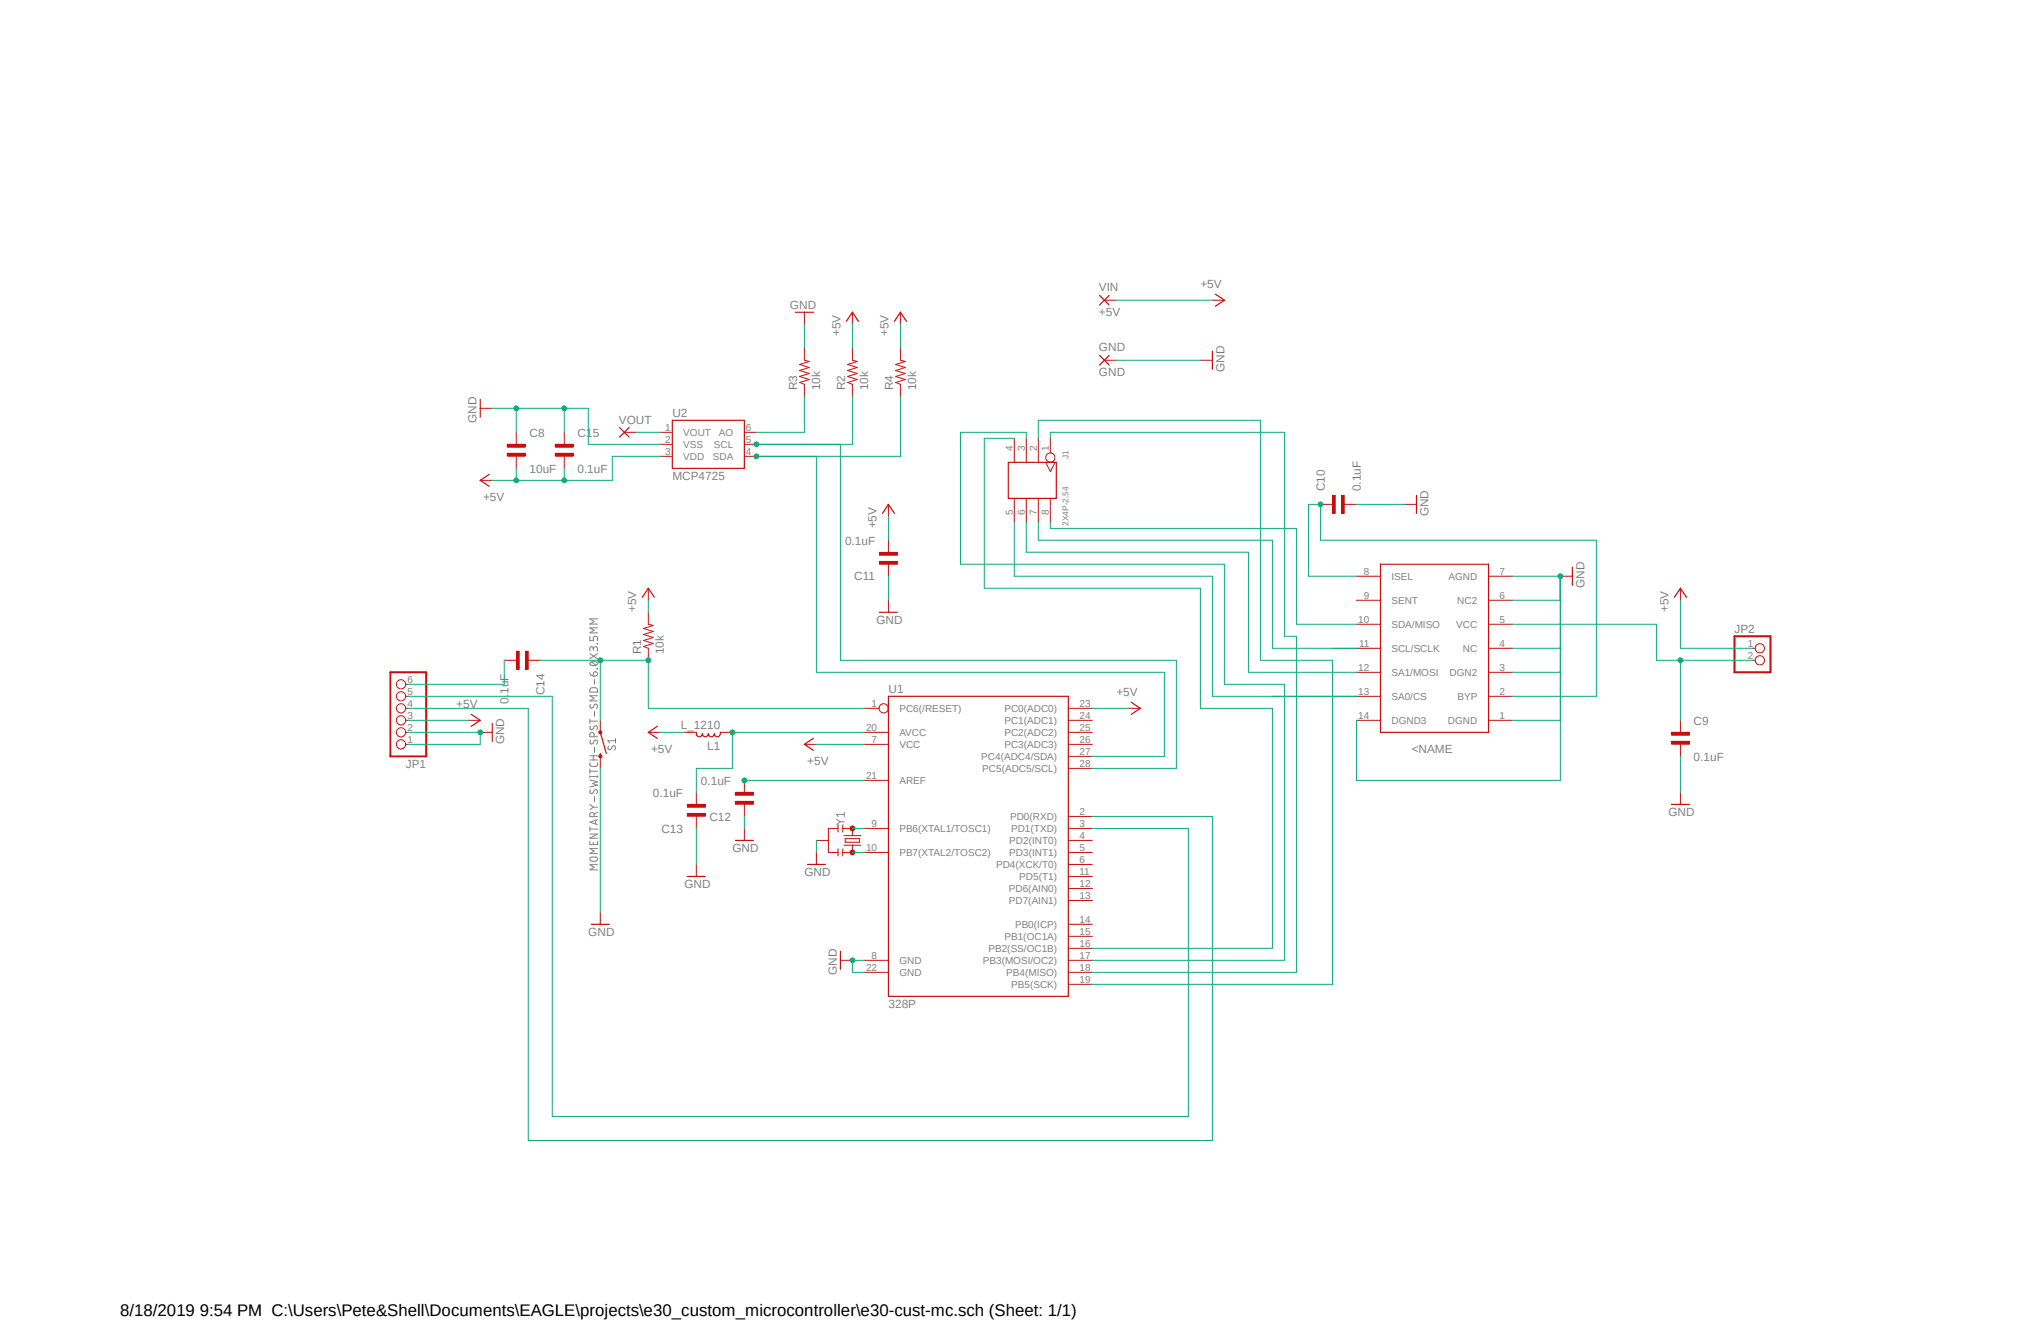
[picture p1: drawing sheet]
<svg xmlns="http://www.w3.org/2000/svg" width="432mm" height="279mm" viewBox="0 0 432 279" stroke-linecap="round" stroke-linejoin="round" font-family="sans-serif">
<path d="M81.5 58.4l294.2 182.9M375.7 58.4l-294.2 182.9" fill="none" stroke="#fff" stroke-width=".21"/>
<g fill="none" stroke="#808080" stroke-width=".21">
<path d="M124.8 134.6v.9h.7v-.5a.45 .45 0 0 1 .5-.4 .45 .45 0 0 1 .4 .4v.5M124.8 138.3l1.6 1M125.1 140l1 .7M125.5 137.2a.45 .45 0 0 1 .5-.4 .45 .45 0 0 1 .4 .4v.5M125.5 137.5v-.6a.37 .37 0 0 0-.4-.1 .37 .37 0 0 0-.3 .4v.5M126.3 136.1l.1 .1zM126.4 138.3l-1.6 1M126.4 132.8h-1.6l.9 .5-.9 .6h1.6M126.4 130.9h-1.6l.9 .5-.9 .6h1.6M124.8 142.3a.72 .72 0 0 0 .7 .7M124.8 152.1v.9M124.8 159.9h1.6"/>
<path d="M124.8 152.5h1.6M124.8 145.7l.5-.2h.9l.2 .2v.7h-1.6zM124.8 140.2l.8-.3a.58 .58 0 0 1 .8 .6l-.8 .3a.58 .58 0 0 1-.8-.6zM124.9 156.6l-.1 .6a.38 .38 0 0 0 .7 0l.2-.5a.37 .37 0 0 1 .4-.2 .37 .37 0 0 1 .3 .4l-.2 .5M124.9 153.6l-.1 .6a.38 .38 0 0 0 .7 0l.2-.5a.37 .37 0 0 1 .4-.2 .37 .37 0 0 1 .3 .3l-.2 .6M124.9 149l-.1 .2a.38 .38 0 0 0 .1 .5 .38 .38 0 0 0 .6-.1l.2-.5a.37 .37 0 0 1 .4-.2 .37 .37 0 0 1 .3 .4l-.2 .5M125.5 159.9v.8M125.6 142.3a.46 .46 0 0 1 .7 0 .46 .46 0 0 1-.3 .7h-.5zM125.7 155.8l-.1-.6a.46 .46 0 0 0-.5-.2 .46 .46 0 0 0-.3 .4v.4h1.6M125.8 143.7v1M125.8 150.5v1M125.8 158v1.1"/>
<path d="M126.3 141.4l.1 .1zM126.4 147.2h-1.6l.9 .5-.9 .6h1.6M128.7 157.8v.6a.38 .38 0 0 0 .6 0l.2-.5a.37 .37 0 0 1 .5-.2 .37 .37 0 0 1 .2 .4l-.2 .5M130.2 156.7h-1.6l.3 .4M130.2 156.2v.9M124.8 161.4v.5l.3 .2h1.1l.2-.7M124.8 177.9v.7h1.6v-.7M124.8 162.6v1M124.8 164.1v.3M124.8 174.9v.9M124.8 176.4h1.6l-1.6 .9h1.6M124.8 175.3h1.6"/>
<path d="M124.8 170.2l.8 .5M124.8 165l1.6 .4-1.1 .3 1.1 .4-1.6 .4M124.8 164.3h1.6M124.8 163.1h1.6M124.8 160.7h1.6M124.9 167.1l-.1 .2a.39 .39 0 0 0 .1 .4 .39 .39 0 0 0 .4 .1l.6-.8a.34 .34 0 0 1 .5 .3l-.2 .6M125.5 178.1v.5M125.6 170.7l-.8 .5M125.6 170.7h.8M125.7 172.7l-.1-.7a.46 .46 0 0 0-.5-.2 .46 .46 0 0 0-.3 .5v.4h1.6M125.8 168.5v1.1M126 173.5v.8"/>
<path d="M126.4 179.5h-1.6l.9 .5-.9 .5h1.6M126.4 164.1v.3M126.4 173.4l-1.6 .5 1.6 .5M126.4 171.8l-.7 .4M177 173.3l.8 .5M177.8 173.8l-.8 .6M177.8 173.8h.8M178.6 172.3h-1.6l.3 .4M178.6 171.8v.9M124.8 181.5a1.25 1.25 0 0 1 1.6 0v.4l-.2 .2a1.29 1.29 0 0 1-1.4-.2zM126.4 182.9h-1.6l.9 .5-.9 .6h1.6"/>
</g>
<path d="M186.7 108.6l1.3-1.9 1.2 1.9M135.9 126.3l1.3-1.9 1.2 1.9M186.1 129.5h3.8M172.1 156.2l-1.9 1.2 1.9 1.3M188 147.3h38v63.4h-38zM155.6 177.8h3.8M170.8 182.8h3.8M177.8 201.2v3.8" fill="none" stroke="#c90d0c" stroke-width=".25"/>
<g fill="none" stroke="#c90d0c" stroke-width=".21">
<path d="M188 106.7v2.5M137.2 124.4v2.6M188 127v2.5M170.2 157.4h2.5M182.9 157.4h5.1M182.9 154.9h5.1M182.9 149.8h3.1M226 157.4h5.1M226 154.9h5.1M226 160h5.1M226 152.4h5.1M226 149.8h5.1"/>
<path d="M157.5 175.2v2.6M172.7 177.8h2.6M177.3 175.2h-2v5.1h2M177.3 174.5v1.5M177.3 179.5v1.6M178.3 175.2h2v1.5M178.3 174.5v1.5M178.3 179.5v1.6M178.6 178.8h3.5M178.6 176.7h3.5M178.8 177.4h3.1v.7h-3.1zM180.3 178.8v1.5h-2"/>
<path d="M182.9 175.2h5.1M182.9 165.1h5.1M226 175.2h5.1M226 177.8h5.1M226 172.7h5.1M226 162.5h5.1M172.7 180.3v2.5M182.9 180.3h5.1M226 180.3h5.1M226 198h5.1M226 195.5h5.1M226 190.5h5.1"/>
<path d="M226 187.9h5.1M226 185.4h5.1M226 182.8h5.1M177.8 203.1h2.5M182.9 203.1h5.1M182.9 205.7h5.1M226 208.2h5.1M226 203.1h5.1M226 205.7h5.1M226 200.6h5.1"/>
<circle cx="186.9" cy="149.8" r=".98"/>
</g>
<circle cx="180.3" cy="175.2" r=".51" fill="#c90d0c"/>
<circle cx="180.3" cy="175.2" r=".51" fill="none" stroke="#c90d0c" stroke-width=".21"/>
<circle cx="180.3" cy="180.3" r=".51" fill="#c90d0c"/>
<g fill="none" stroke="#c90d0c" stroke-width=".21">
<path d="M137.2 129.5v2.5l1 .3-2.1 .6 2.1 .7-2.1 .6 2.1 .6-2.1 .7 2.1 .6-2.1 .6 1.1 .4v2.6"/>
<circle cx="180.3" cy="180.3" r=".51"/>
</g>
<path d="M127 159.3v.7M127 154.9l1.3 4.4" fill="none" stroke="#c90d0c" stroke-width=".25"/>
<path d="M126.8 154.6h.5v.5l-.3 .1-.2-.1-.1-.2z" fill-rule="evenodd" fill="#c90d0c"/>
<path d="M126.8 154.6h.5v.5l-.3 .1-.2-.1-.1-.2z" fill="none" stroke="#c90d0c" stroke-width=".21"/>
<path d="M126.8 159.7h.5v.5l-.3 .1-.2-.1-.1-.2z" fill-rule="evenodd" fill="#c90d0c"/>
<g fill="none" stroke="#c90d0c" stroke-width=".21">
<path d="M170.2 73.7v2.5l1 .3-2 .6 2 .6-2 .7 2 .6-2 .6 2 .7-2 .6 1 .4v2.5M170.2 66v2.6M180.3 73.7v2.5l1.1 .3-2.1 .6 2.1 .6-2.1 .7 2.1 .6-2.1 .6 2.1 .7-2.1 .6 1 .4v2.5M180.3 66v2.6M190.5 73.7v2.5l1 .3-2 .6 2 .6-2 .7 2 .6-2 .6 2 .7-2 .6 1 .4v2.5M190.5 66v2.6M233.6 63.5h2.6M233.6 76.2h2.6M254 76.2h2.5M256.5 63.5h2.5M101.6 86.4h2.5M109.2 91.4v2.6"/>
<path d="M109.2 96.5v2.6M132.1 91.4h2.5M139.7 91.4h2.5M139.7 94h2.5M139.7 96.5h2.5M157.5 91.4h2.5M157.5 94h2.5M157.5 96.5h2.5M101.6 101.6h2.5M297.1 106.7h2.6M287 137.1h5.1M287 132h5.1"/>
<path d="M287 127h5.1M287 121.9h5.1M314.9 137.1h5.1M314.9 132h5.1M314.9 127h5.1M314.9 121.9h5.1M330.1 121.9h2.6M355.5 124.4v2.6M85.8 157.4h.6M85.8 154.9h.6M85.8 152.4h.6M85.8 149.8h.6"/>
<path d="M85.8 147.3h.6M85.8 144.7h.6M99.1 152.4h2.5M101.6 154.9h2.5M126.8 159.7h.5v.5l-.3 .1-.2-.1-.1-.2zM127 152.4v2.5M127 160v2.5M137.2 154.9h2.5M144.8 154.9h2.5M152.4 154.9h2.5M238.7 149.8h2.6M287 152.4h5.1"/>
<path d="M287 147.3h5.1M287 142.2h5.1M314.9 152.4h5.1M314.9 147.3h5.1M314.9 142.2h5.1M355.5 167.6v2.5M127 193v2.5M147.3 182.8v2.6"/>
<circle cx="84.8" cy="152.4" r=".98"/>
<circle cx="84.8" cy="144.7" r=".98"/>
<circle cx="84.8" cy="157.4" r=".98"/>
<circle cx="84.8" cy="149.8" r=".98"/>
<circle cx="84.8" cy="154.9" r=".98"/>
<circle cx="84.8" cy="147.3" r=".98"/>
</g>
<g fill="none" stroke="#c90d0c" stroke-width=".25">
<path d="M168.3 66h3.8M179.1 67.9l1.2-1.9 1.3 1.9M189.2 67.9l1.3-1.9 1.3 1.9M232.6 62.5l2.1 2M232.6 75.2l2.1 2M234.7 62.5l-2.1 2M234.7 75.2l-2.1 2M256.5 74.3v3.8M257.1 62.2l1.9 1.3-1.9 1.3M101.6 84.5v3.8M131.1 90.4l2 2.1M133.1 90.4l-2 2.1"/>
<path d="M142.2 88.9h15.3v10.2h-15.3zM103.5 100.3l-1.9 1.3 1.9 1.3M292.1 119.3h22.8v35.6h-22.8zM299.7 104.8v3.8M332.7 120v3.8M354.2 126.3l1.3-1.9 1.3 1.9M99.7 151.1l1.9 1.3-1.9 1.2M104.1 153v3.8M139.1 153.6l-1.9 1.3 1.9 1.3M147.3 154.9a.66 .66 0 0 0 .5 .9 .66 .66 0 0 0 .8-.6 .64 .64 0 0 0 .6 .6 .64 .64 0 0 0 .7-.6 .64 .64 0 0 0 .6 .6 .64 .64 0 0 0 .6-.6 .66 .66 0 0 0 .8 .6 .66 .66 0 0 0 .5-.9M239.4 148.5l1.9 1.3-1.9 1.3M353.6 170.1h3.8"/>
<path d="M125.1 195.5h3.8M145.4 185.4h3.8"/>
</g>
<path d="M82.6 142.2h7.6v17.8h-7.6z" fill="none" stroke="#c90d0c" stroke-width=".42"/>
<path d="M107.3 94h3.8v.6h-3.8z" fill-rule="evenodd" fill="#c90d0c"/>
<path d="M107.3 94h3.8v.6h-3.8z" fill="none" stroke="#c90d0c" stroke-width=".21"/>
<path d="M107.3 95.9h3.8v.6h-3.8z" fill-rule="evenodd" fill="#c90d0c"/>
<path d="M107.3 95.9h3.8v.6h-3.8zM355.5 152.4v2.5M355.5 157.4v2.6" fill="none" stroke="#c90d0c" stroke-width=".21"/>
<path d="M353.6 154.9h3.8v.6h-3.8z" fill-rule="evenodd" fill="#c90d0c"/>
<path d="M353.6 154.9h3.8v.6h-3.8z" fill="none" stroke="#c90d0c" stroke-width=".21"/>
<path d="M353.6 156.8h3.8v.6h-3.8z" fill-rule="evenodd" fill="#c90d0c"/>
<path d="M279.4 106.7h2.5M284.4 106.7h2.6M353.6 156.8h3.8v.6h-3.8z" fill="none" stroke="#c90d0c" stroke-width=".21"/>
<path d="M281.9 104.8h.6v3.8h-.6z" fill-rule="evenodd" fill="#c90d0c"/>
<path d="M281.9 104.8h.6v3.8h-.6z" fill="none" stroke="#c90d0c" stroke-width=".21"/>
<path d="M283.8 104.8h.6v3.8h-.6z" fill-rule="evenodd" fill="#c90d0c"/>
<path d="M188 114.3v2.5M188 119.3v2.6M283.8 104.8h.6v3.8h-.6z" fill="none" stroke="#c90d0c" stroke-width=".21"/>
<path d="M186.1 118.7h3.8v.6h-3.8z" fill-rule="evenodd" fill="#c90d0c"/>
<path d="M186.1 118.7h3.8v.6h-3.8z" fill="none" stroke="#c90d0c" stroke-width=".21"/>
<path d="M186.1 116.8h3.8v.6h-3.8z" fill-rule="evenodd" fill="#c90d0c"/>
<path d="M186.1 116.8h3.8v.6h-3.8zM157.5 165.1v2.5M157.5 170.1v2.6" fill="none" stroke="#c90d0c" stroke-width=".21"/>
<path d="M155.6 169.5h3.8v.6h-3.8z" fill-rule="evenodd" fill="#c90d0c"/>
<path d="M155.6 169.5h3.8v.6h-3.8z" fill="none" stroke="#c90d0c" stroke-width=".21"/>
<path d="M155.6 167.6h3.8v.6h-3.8z" fill-rule="evenodd" fill="#c90d0c"/>
<path d="M147.3 167.6v2.5M147.3 172.7v2.5M155.6 167.6h3.8v.6h-3.8z" fill="none" stroke="#c90d0c" stroke-width=".21"/>
<path d="M145.4 172h3.8v.6h-3.8z" fill-rule="evenodd" fill="#c90d0c"/>
<path d="M145.4 172h3.8v.6h-3.8z" fill="none" stroke="#c90d0c" stroke-width=".21"/>
<path d="M145.4 170.1h3.8v.6h-3.8z" fill-rule="evenodd" fill="#c90d0c"/>
<path d="M106.7 139.7h2.5M111.8 139.7h2.5M145.4 170.1h3.8v.6h-3.8z" fill="none" stroke="#c90d0c" stroke-width=".21"/>
<path d="M111.2 137.8h.6v3.8h-.6z" fill-rule="evenodd" fill="#c90d0c"/>
<path d="M111.2 137.8h.6v3.8h-.6z" fill="none" stroke="#c90d0c" stroke-width=".21"/>
<path d="M109.3 137.8h.6v3.8h-.6z" fill-rule="evenodd" fill="#c90d0c"/>
<path d="M119.4 91.4v2.6M119.4 96.5v2.6M109.3 137.8h.6v3.8h-.6z" fill="none" stroke="#c90d0c" stroke-width=".21"/>
<path d="M117.5 94h3.8v.6h-3.8z" fill-rule="evenodd" fill="#c90d0c"/>
<path d="M117.5 94h3.8v.6h-3.8z" fill="none" stroke="#c90d0c" stroke-width=".21"/>
<path d="M117.5 95.9h3.8v.6h-3.8z" fill-rule="evenodd" fill="#c90d0c"/>
<g fill="none" stroke="#c90d0c" stroke-width=".21">
<path d="M117.5 95.9h3.8v.6h-3.8zM214.6 92.7v5.1M217.1 92.7v5.1M219.7 92.7v5.1M221.2 97.8l1 1.9 1-1.9M222.2 92.7v3.1M214.6 105.4v5.1M217.1 105.4v5.1M219.7 105.4v5.1M222.2 105.4v5.1M370.8 137.1h.5M370.8 139.7h.5"/>
<circle cx="222.2" cy="96.8" r=".98"/>
<circle cx="372.3" cy="137.1" r=".98"/>
<circle cx="372.3" cy="139.7" r=".98"/>
</g>
<path d="M366.9 134.6h7.7v7.6h-7.7z" fill="none" stroke="#c90d0c" stroke-width=".42"/>
<path d="M213.3 97.8h10.2v7.6h-10.2z" fill="none" stroke="#c90d0c" stroke-width=".25"/>
<path d="M182.9 203.1h-2.6v2.6h2.6" fill="none" stroke="#0dab76" stroke-width=".21"/>
<circle cx="180.3" cy="203.1" r=".51" fill="#0dab76"/>
<g fill="none" stroke="#0dab76" stroke-width=".21">
<path d="M188 121.9v5.1M86.4 154.9h15.2v2.5h-15.2M127 162.5v30.5M157.5 172.7v2.5M172.7 177.8v2.5"/>
<circle cx="180.3" cy="203.1" r=".51"/>
</g>
<circle cx="101.6" cy="154.9" r=".51" fill="#0dab76"/>
<g fill="none" stroke="#0dab76" stroke-width=".21">
<path d="M287 106.7h10.1M320 121.9h10.1v5.1h-10.1"/>
<circle cx="101.6" cy="154.9" r=".51"/>
</g>
<circle cx="330.1" cy="121.9" r=".51" fill="#0dab76"/>
<g fill="none" stroke="#0dab76" stroke-width=".21">
<path d="M170.2 68.6v5.1M236.2 76.2h17.8M104.1 86.4h20.4v7.6h15.2M109.2 86.4v5M320 137.1h10.1M330.1 121.9v43.2h-43.1v-12.7M320 152.4h10.1M320 142.2h10.1M355.5 160v7.6"/>
<circle cx="330.1" cy="121.9" r=".51"/>
</g>
<circle cx="109.2" cy="86.4" r=".51" fill="#0dab76"/>
<g fill="none" stroke="#0dab76" stroke-width=".21">
<path d="M119.4 86.4v5"/>
<circle cx="109.2" cy="86.4" r=".51"/>
</g>
<circle cx="119.4" cy="86.4" r=".51" fill="#0dab76"/>
<g fill="none" stroke="#0dab76" stroke-width=".21">
<path d="M180.3 68.6v5.1M190.5 68.6v5.1M236.2 63.5h20.3M109.2 99.1v2.5M139.7 96.5h-10.2v5.1h-25.4M188 109.2v5.1M137.2 127v2.5M86.4 152.4h12.7M172.7 157.4h10.2M147.3 175.2v7.6"/>
<circle cx="119.4" cy="86.4" r=".51"/>
</g>
<circle cx="109.2" cy="101.6" r=".51" fill="#0dab76"/>
<g fill="none" stroke="#0dab76" stroke-width=".21">
<path d="M119.4 99.1v2.5"/>
<circle cx="109.2" cy="101.6" r=".51"/>
</g>
<circle cx="119.4" cy="101.6" r=".51" fill="#0dab76"/>
<g fill="none" stroke="#0dab76" stroke-width=".21">
<path d="M355.5 127v10.1h15.3M139.7 154.9h5.1M231.1 149.8h7.6M157.5 165.1h25.4"/>
<circle cx="119.4" cy="101.6" r=".51"/>
</g>
<circle cx="157.5" cy="165.1" r=".51" fill="#0dab76"/>
<g fill="none" stroke="#0dab76" stroke-width=".21">
<path d="M182.9 149.8h-45.7v-10.1h-10.2v12.7M180.3 175.2h2.6M180.3 180.3h2.6"/>
<circle cx="157.5" cy="165.1" r=".51"/>
</g>
<circle cx="137.2" cy="139.7" r=".51" fill="#0dab76"/>
<g fill="none" stroke="#0dab76" stroke-width=".21">
<path d="M114.3 139.7h12.7"/>
<circle cx="137.2" cy="139.7" r=".51"/>
</g>
<circle cx="127" cy="139.7" r=".51" fill="#0dab76"/>
<g fill="none" stroke="#0dab76" stroke-width=".21">
<path d="M217.1 92.7v-1.3h-13.9v27.9h55.8v25.4h12.7v58.4h-40.6M222.2 92.7v-1.3h49.5v43.2h2.6v71.1h-43.2M214.6 110.5v11.4h41.9v25.4h30.5M219.7 110.5v3.8h49.5v22.8h17.8M106.7 139.7v5h-20.3M287 121.9h-10.2v-15.2h2.6v7.6h58.3v33h-17.7M86.4 147.3h30.4v88.8h134.6v-60.9h-20.3M86.4 149.8h25.4v91.4h144.7v-68.5h-25.4"/>
<circle cx="127" cy="139.7" r=".51"/>
</g>
<circle cx="279.4" cy="106.7" r=".51" fill="#0dab76"/>
<g fill="none" stroke="#0dab76" stroke-width=".21">
<path d="M320 132h30.4v7.7h20.4M355.5 139.7v12.7"/>
<circle cx="279.4" cy="106.7" r=".51"/>
</g>
<circle cx="355.5" cy="139.7" r=".51" fill="#0dab76"/>
<g fill="none" stroke="#0dab76" stroke-width=".21">
<path d="M134.6 91.4h5.1M170.2 83.8v7.6h-10.2M177.8 94v45.7M180.3 83.8v10.2h-20.3"/>
<circle cx="355.5" cy="139.7" r=".51"/>
</g>
<circle cx="160" cy="94" r=".51" fill="#0dab76"/>
<g fill="none" stroke="#0dab76" stroke-width=".21">
<path d="M172.7 96.5v45.7M190.5 83.8v12.7h-30.5M177.8 139.7h71.1v22.8h-17.8"/>
<circle cx="160" cy="94" r=".51"/>
</g>
<circle cx="160" cy="96.5" r=".51" fill="#0dab76"/>
<g fill="none" stroke="#0dab76" stroke-width=".21">
<path d="M172.7 142.2h73.6v17.8h-15.2M182.9 154.9h-28v7.6h-7.6v5.1"/>
<circle cx="160" cy="96.5" r=".51"/>
</g>
<circle cx="154.9" cy="154.9" r=".51" fill="#0dab76"/>
<g fill="none" stroke="#0dab76" stroke-width=".21">
<path d="M214.6 92.7h-6.4v31.7h45.8v25.4h15.2v50.8h-38.1M219.7 92.7v-3.8h47v50.8h15.2v68.5h-50.8M217.1 110.5v6.3h47v25.4h22.9M222.2 110.5v1.3h52.1v20.2h12.7"/>
<circle cx="154.9" cy="154.9" r=".51"/>
</g>
<text font-size="3.6" x="25.4" y="278.4">8/18/2019 9:54 PM C:\Users\Pete&amp;Shell\Documents\EAGLE\projects\e30_custom_microcontroller\e30-cust-mc.sch (Sheet: 1/1)</text>
<g font-size="2.5" fill="#808080">
<text x="167.1" y="65.3">GND</text>
<text x="232.5" y="61.6">VIN</text>
<text x="254" y="61">+5V</text>
<text x="177.8" y="71.1" transform="rotate(-90 177.8 71.1)">+5V</text>
<text x="188" y="71.1" transform="rotate(-90 188 71.1)">+5V</text>
<text x="232.5" y="66.8">+5V</text>
<text x="232.5" y="74.3">GND</text>
<text x="168.7" y="82.6" transform="rotate(-90 168.7 82.6)">R3</text>
<text x="173.5" y="82.6" transform="rotate(-90 173.5 82.6)">10k</text>
<text x="178.8" y="82.6" transform="rotate(-90 178.8 82.6)">R2</text>
<text x="183.6" y="82.6" transform="rotate(-90 183.6 82.6)">10k</text>
<text x="189" y="82.6" transform="rotate(-90 189 82.6)">R4</text>
<text x="193.8" y="82.6" transform="rotate(-90 193.8 82.6)">10k</text>
<text x="232.5" y="79.5">GND</text>
<text x="259" y="78.7" transform="rotate(-90 259 78.7)">GND</text>
<text x="100.8" y="89.4" transform="rotate(-90 100.8 89.4)">GND</text>
<text x="130.9" y="89.6">VOUT</text>
<text x="142.2" y="88.1">U2</text>
<text x="112" y="92.3">C8</text>
<text x="122.2" y="92.3">C15</text>
<text x="112" y="100">10uF</text>
<text x="122.2" y="100">0.1uF</text>
<text x="142.2" y="101.6">MCP4725</text>
<text x="102.2" y="105.9">+5V</text>
<text x="280.3" y="103.9" transform="rotate(-90 280.3 103.9)">C10</text>
<text x="287.9" y="103.9" transform="rotate(-90 287.9 103.9)">0.1uF</text>
<text x="185.4" y="111.8" transform="rotate(-90 185.4 111.8)">+5V</text>
<text x="302.2" y="109.2" transform="rotate(-90 302.2 109.2)">GND</text>
<text x="178.8" y="115.2">0.1uF</text>
<text x="180.7" y="122.8">C11</text>
<text x="335.2" y="124.4" transform="rotate(-90 335.2 124.4)">GND</text>
<text x="134.6" y="129.5" transform="rotate(-90 134.6 129.5)">+5V</text>
<text x="353" y="129.5" transform="rotate(-90 353 129.5)">+5V</text>
<text x="185.4" y="132">GND</text>
<text x="366.9" y="133.9">JP2</text>
<text x="135.7" y="138.4" transform="rotate(-90 135.7 138.4)">R1</text>
<text x="140.5" y="138.4" transform="rotate(-90 140.5 138.4)">10k</text>
<text x="96.5" y="149.8">+5V</text>
<text x="107.6" y="148.8" transform="rotate(-90 107.6 148.8)">0.1uF</text>
<text x="115.2" y="147.1" transform="rotate(-90 115.2 147.1)">C14</text>
<text x="188" y="146.5">U1</text>
<text x="236.2" y="147.3">+5V</text>
<text x="144" y="154.1">L_1210</text>
<text x="358.3" y="153.2">C9</text>
<text x="106.7" y="157.4" transform="rotate(-90 106.7 157.4)">GND</text>
<text x="137.8" y="159.2">+5V</text>
<text x="149.6" y="158.6">L1</text>
<text x="170.8" y="161.8">+5V</text>
<text x="298.7" y="159.2">&lt;NAME</text>
<text x="358.3" y="160.9">0.1uF</text>
<text x="85.9" y="162.4">JP1</text>
<text x="148.3" y="165.9">0.1uF</text>
<text x="138.1" y="168.5">0.1uF</text>
<text x="150.1" y="173.6">C12</text>
<text x="353" y="172.7">GND</text>
<text x="139.9" y="176.1">C13</text>
<text x="154.9" y="180.3">GND</text>
<text x="170.2" y="185.4">GND</text>
<text x="144.8" y="187.9">GND</text>
<text x="124.5" y="198">GND</text>
<text x="177" y="206.2" transform="rotate(-90 177 206.2)">GND</text>
<text x="188" y="213.3">328P</text>
</g>
<g font-size="2.1" fill="#808080">
<text x="140.7" y="91.1">1</text>
<text x="140.7" y="93.6">2</text>
<text x="144.6" y="92.2">VOUT</text>
<text x="144.6" y="94.7">VSS</text>
<text x="151" y="94.7">SCL</text>
<text x="152.1" y="92.2">AO</text>
<text x="157.8" y="91.1">6</text>
<text x="157.8" y="93.6">5</text>
<text x="214.2" y="95.5" transform="rotate(-90 214.2 95.5)">4</text>
<text x="216.8" y="95.5" transform="rotate(-90 216.8 95.5)">3</text>
<text x="219.3" y="95.5" transform="rotate(-90 219.3 95.5)">2</text>
<text x="221.9" y="95.5" transform="rotate(-90 221.9 95.5)">1</text>
<text x="140.7" y="96.1">3</text>
<text x="144.6" y="97.3">VDD</text>
<text x="150.8" y="97.3">SDA</text>
<text x="157.8" y="96.1">4</text>
<text x="214.2" y="108.9" transform="rotate(-90 214.2 108.9)">5</text>
<text x="216.8" y="108.9" transform="rotate(-90 216.8 108.9)">6</text>
<text x="219.3" y="108.9" transform="rotate(-90 219.3 108.9)">7</text>
<text x="221.9" y="108.9" transform="rotate(-90 221.9 108.9)">8</text>
<text x="288.5" y="121.5">8</text>
<text x="294.4" y="122.6">ISEL</text>
<text x="306.4" y="122.6">AGND</text>
<text x="317.2" y="121.5">7</text>
<text x="287.4" y="131.7">10</text>
<text x="288.5" y="126.6">9</text>
<text x="294.4" y="127.7">SENT</text>
<text x="308.3" y="127.7">NC2</text>
<text x="317.2" y="131.7">5</text>
<text x="317.2" y="126.6">6</text>
<text x="287.5" y="136.8">11</text>
<text x="294.4" y="137.9">SCL/SCLK</text>
<text x="294.4" y="132.8">SDA/MISO</text>
<text x="308.1" y="132.8">VCC</text>
<text x="309.5" y="137.9">NC</text>
<text x="317.2" y="136.8">4</text>
<text x="369.8" y="136.8">1</text>
<text x="287.4" y="141.9">12</text>
<text x="294.4" y="143">SA1/MOSI</text>
<text x="306.7" y="143">DGN2</text>
<text x="317.2" y="141.9">3</text>
<text x="369.8" y="139.3">2</text>
<text x="86.2" y="149.5">4</text>
<text x="86.2" y="146.9">5</text>
<text x="86.2" y="144.4">6</text>
<text x="184.4" y="149.5">1</text>
<text x="228.4" y="149.5">23</text>
<text x="287.4" y="146.9">13</text>
<text x="294.4" y="148">SA0/CS</text>
<text x="308.4" y="148">BYP</text>
<text x="317.2" y="146.9">2</text>
<text x="86.2" y="154.6">2</text>
<text x="86.2" y="152">3</text>
<text x="183.2" y="154.6">20</text>
<text x="190.3" y="155.7">AVCC</text>
<text x="190.3" y="150.6">PC6(/RESET)</text>
<text x="212.5" y="155.7">PC2(ADC2)</text>
<text x="212.5" y="153.1">PC1(ADC1)</text>
<text x="212.5" y="150.6">PC0(ADC0)</text>
<text x="228.4" y="154.6">25</text>
<text x="228.4" y="152">24</text>
<text x="287.4" y="152">14</text>
<text x="294.4" y="153.1">DGND3</text>
<text x="306.3" y="153.1">DGND</text>
<text x="317.2" y="152">1</text>
<text x="86.2" y="157.1">1</text>
<text x="184.4" y="157.1">7</text>
<text x="190.3" y="158.2">VCC</text>
<text x="207.6" y="160.7">PC4(ADC4/SDA)</text>
<text x="212.5" y="158.2">PC3(ADC3)</text>
<text x="228.4" y="159.6">27</text>
<text x="228.4" y="157.1">26</text>
<text x="183.2" y="164.7">21</text>
<text x="190.3" y="165.8">AREF</text>
<text x="207.8" y="163.3">PC5(ADC5/SCL)</text>
<text x="228.4" y="162.2">28</text>
<text x="213.7" y="173.4">PD0(RXD)</text>
<text x="228.4" y="172.3">2</text>
<text x="183.2" y="179.9">10</text>
<text x="184.4" y="174.8">9</text>
<text x="190.3" y="176">PB6(XTAL1/TOSC1)</text>
<text x="213.5" y="178.5">PD2(INT0)</text>
<text x="213.9" y="176">PD1(TXD)</text>
<text x="228.4" y="179.9">5</text>
<text x="228.4" y="177.4">4</text>
<text x="228.4" y="174.8">3</text>
<text x="190.3" y="181.1">PB7(XTAL2/TOSC2)</text>
<text x="210.7" y="183.6">PD4(XCK/T0)</text>
<text x="213.5" y="181.1">PD3(INT1)</text>
<text x="228.4" y="185">11</text>
<text x="228.4" y="182.5">6</text>
<text x="213.4" y="191.2">PD7(AIN1)</text>
<text x="213.4" y="188.7">PD6(AIN0)</text>
<text x="215.6" y="186.1">PD5(T1)</text>
<text x="228.4" y="190.1">13</text>
<text x="228.4" y="187.5">12</text>
<text x="214.8" y="196.3">PB0(ICP)</text>
<text x="228.4" y="197.7">15</text>
<text x="228.4" y="195.2">14</text>
<text x="184.4" y="202.8">8</text>
<text x="190.3" y="203.9">GND</text>
<text x="207.9" y="203.9">PB3(MOSI/OC2)</text>
<text x="209.1" y="201.3">PB2(SS/OC1B)</text>
<text x="212.5" y="198.8">PB1(OC1A)</text>
<text x="228.4" y="202.8">17</text>
<text x="228.4" y="200.2">16</text>
<text x="183.2" y="205.3">22</text>
<text x="190.3" y="206.4">GND</text>
<text x="212.9" y="206.4">PB4(MISO)</text>
<text x="214" y="209">PB5(SCK)</text>
<text x="228.4" y="207.9">19</text>
<text x="228.4" y="205.3">18</text>
</g>
<g font-size="1.8" fill="#808080">
<text x="226" y="97.1" transform="rotate(-90 226 97.1)">J1</text>
<text x="226" y="111.2" transform="rotate(-90 226 111.2)">2X4P-2.54</text>
</g>
</svg>
